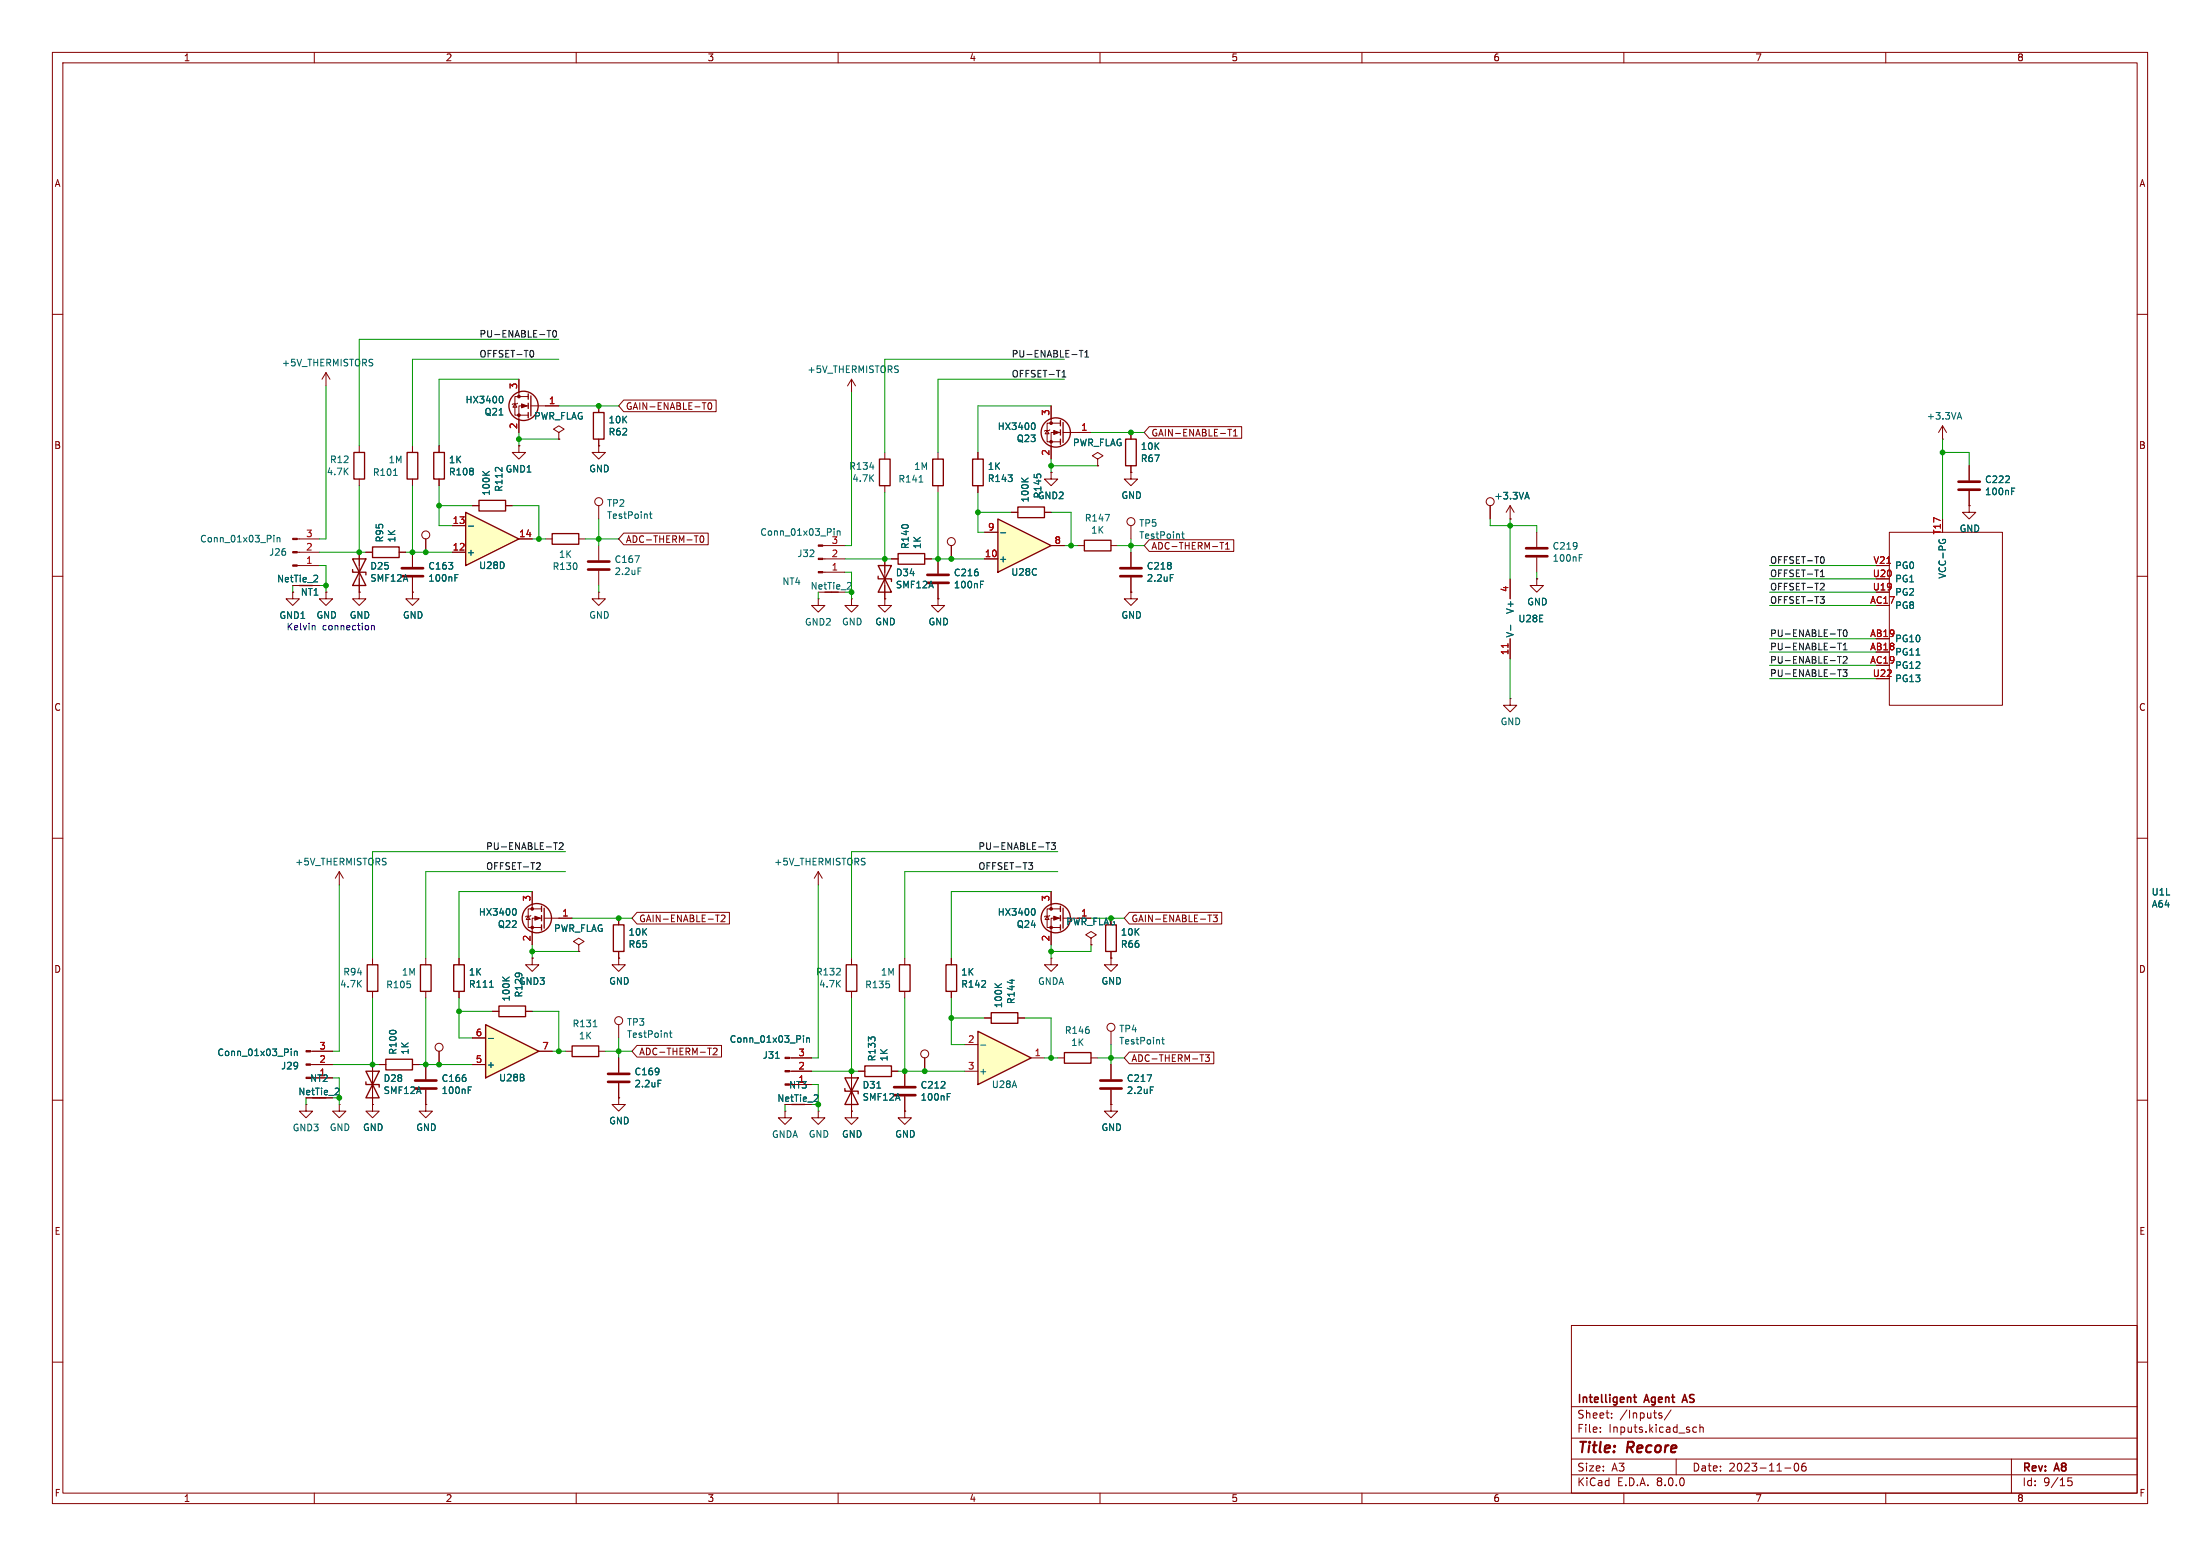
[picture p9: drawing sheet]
<svg xmlns="http://www.w3.org/2000/svg" width="420mm" height="297mm" viewBox="0 0 420 297" stroke-linecap="round" stroke-linejoin="round" font-family="sans-serif">
<g fill="none" stroke="#840000" stroke-width=".19">
<path d="M10 10h400v277h-400zM12 12h396v273h-396zM60 10v2M110 10v2M160 10v2M210 10v2M260 10v2M310 10v2M360 10v2M10 60h2M408 60h2M10 110h2"/>
<path d="M408 110h2M10 160h2M408 160h2M87.6 182.9v1.3M87.6 189.2v1.3M94 193h1.2M100.3 193h1.3M110.5 180.3l1-.6-1-.6-1 .6 1 .6v1.3M110.5 181.6h.1M10 210h2M64.8 210.8v1.3h1.2l-1.2 1.3-1.3-1.3h1.3M64.8 210.8h.1"/>
<path d="M71.1 210.8v1.3h1.3l-1.3 1.3-1.3-1.3h1.3M71.1 210.8h.1M71.1 203.2v7.6M81.3 210.8v1.3h1.2l-1.2 1.3-1.3-1.3h1.3M81.3 210.8h.1M107.9 200.7h1.3M114.3 200.7h1.3M118.1 209.6v1.2h1.3l-1.3 1.3-1.3-1.3h1.3M118.1 209.6h.1M118.1 201.9v2.8M118.1 206.8v2.8M408 210h2"/>
<path d="M10 260h2M300 253h108v32h-108zM408 260h2M300 278.5h108M300 274.5h108M300 268.5h108M305.5 273.2v.2M305.5 272.5v.1M307.7 270.5v.2M307.7 269.8v.1M316.7 270.1l.6 .3-.1 .2-.4 .1M316.7 269.8h.5"/>
<path d="M319 269.1l-1.3 1.9M320 278.5v3M323.2 273.1l.2 .3 .5-.1M323.9 272.5l-.5-.1-.2 .3M324.5 272.5l.2-.1 .4 .1 .1 .9M324.5 271.9v1.5M342.7 279.4l.2-.1a.8 .8 0 0 1 .5 .7 .8 .8 0 0 1-.5 .8 1 1 0 0 1-.2-1.4zM344.7 279.3a.59 .59 0 0 0-.8 .6v.6l.2 .2 .4 .1 .2-.2 .1-.5-.1-.2h-.5l-.3 .2M384 278.5v6.5M60 285v2M110 285v2M160 285v2"/>
<path d="M210 285v2M260 285v2M300 281.5h108M310 285v2M340.7 280.2h1.2M360 285v2M395.5 282.1h-.7l-.1 .7 .2-.1h.5l.2 .2-.1 .5-.2 .2-.6-.2"/>
</g>
<path d="M311.8 266.7h.6M312 266.2v1.3l.4 .2M321.3 267.3h.7M321.6 266.2l-.5 1.5" fill="none" stroke="#840000" stroke-width=".3"/>
<path d="M86.6 184.2h2v5h-2zM95.2 192h5.1v2.1h-5.1zM109.2 199.6h5.1v2.1h-5.1zM69.8 206.5v.5h2.6v.5M69.8 204.5l2.6 5.1h-2.6l2.6-5.1z" fill="none" stroke="#840000" stroke-width=".25"/>
<path d="M93.5 188.4h.7M96 186.5l.7 .7M97.2 186.5l-.7 .5M113.2 196h.8M125.6 206.2h.6" fill="none" stroke="#006464" stroke-width=".19"/>
<path d="M116.1 206.5h4M116.1 205h4" fill="none" stroke="#840000" stroke-width=".51"/>
<path d="M92.7 195.6l10.2 5.1-10.2 5z" fill="#ffffc2"/>
<g fill="none" stroke="#840000" stroke-width=".25">
<path d="M100.8 75.2v1M100.8 77v1M100.8 78.7v1.1M101.3 75.6v3.8M67.6 86.4h2v5h-2zM77.7 86.4h2.1v5h-2.1zM71.1 104.4h5.1v2h-5.1zM167.6 110v.5h2.6v.5M167.6 108l2.6 5h-2.6l2.6-5zM117.1 176.5h2v5.1h-2zM202.4 173v1M202.4 174.8v1"/>
<path d="M202.4 176.5v1M202.9 173.4v3.8M70.1 184.2h2v5h-2zM80.3 184.2h2v5h-2zM92.7 195.6l10.2 5.1-10.2 5zM73.7 202.2h5v2h-5z"/>
<circle cx="99.9" cy="77.5" r="2.79"/>
<circle cx="201.5" cy="175.3" r="2.79"/>
</g>
<g fill="none" stroke="#840000" stroke-width=".19">
<path d="M62.2 71.1l-.7 1.3M62.2 71.1v2.6M62.2 71.1l.8 1.3M98.3 77.1l.4 .6h-.8zM98.8 77l-1 .2M99.1 72.4v3.3M100.8 77.5h-1.7v5.1M100.8 75.7h-2.5v3.5h2.5M101.3 77.5h5.4M68.6 85.1v1.3M68.6 91.4v1.3M78.7 85.1v1.3"/>
<path d="M78.7 91.4v1.3M200.7 90.2v1.2h1.2l-1.2 1.3-1.3-1.3h1.3M200.7 90.2h.1M370.8 83.8h.1M370.8 81.3l-.7 1.3M370.8 81.3v2.5M370.8 81.3l.8 1.3M375.9 96.5v1.3h1.3l-1.3 1.3-1.3-1.3h1.3M375.9 96.5h.1M375.9 88.9v2.8M375.9 93.7v2.8M56.7 105.4h4.3"/>
<path d="M56.7 102.9h4.3M56.7 108h4.3M58.4 111.8h2.6M69.8 105.4h1.3M76.2 105.4h1.3M162.6 114.3v1.3h1.2l-1.2 1.2-1.3-1.2h1.3M162.6 114.3h.1M168.9 114.3v1.3h1.3l-1.3 1.2-1.3-1.2h1.3M168.9 114.3h.1M168.9 106.7v7.6M179.1 114.3v1.3h1.2l-1.2 1.2-1.3-1.2h1.3M179.1 114.3h.1"/>
<path d="M288.3 110.5v3.8M293.4 110.5v1.3h1.2l-1.2 1.2-1.3-1.2h1.3M293.4 110.5h.1M293.4 101.6v2.8M293.4 106.4v2.8M288.3 133.4v1.2h1.3l-1.3 1.3-1.3-1.3h1.3M288.3 133.4h.1M288.3 121.9v3.8M118.1 175.3v1.2M199.9 174.9l.4 .6h-.8zM200.4 174.8l-1 .2M200.7 170.2v3.3"/>
<path d="M202.4 175.3h-1.7v5M202.4 173.5h-2.5v3.5h2.5M202.9 175.3h2.8M71.1 182.9v1.3M71.1 189.2v1.3M81.3 182.9v1.3M81.3 189.2v1.3M90.2 198.1h2.5M101.6 182.9v1.3h1.3l-1.3 1.2-1.3-1.2h1.3M101.6 182.9h.1M118.1 182.9v1.3h1.3l-1.3 1.2-1.3-1.2h1.3M118.1 182.9h.1"/>
<path d="M118.1 181.6v1.3M118.1 195.6v2.5M58.4 210.8v1.3h1.3l-1.3 1.3-1.3-1.3h1.3M58.4 210.8h.1M59.3 203.2h4.2M59.3 200.7h4.2M59.7 205.7h3.8M72.4 203.2h1.3M78.7 203.2h1.3M81.3 203.2v2.8M81.3 208v2.8M90.2 203.2h2.5"/>
<path d="M102.9 200.7h2.5"/>
<circle cx="118.1" cy="194.8" r=".76"/>
</g>
<g fill="none" stroke="#006464" stroke-width=".19">
<path d="M95.7 75.6a.79 .79 0 0 1 0 1.3M373.8 79.6h.6M374.1 78.7l.4 1.3M75.1 90.7h.7M384 93.8h.5M384 93.2h.6M52.3 102.2v.1M52.3 102.6v.8M52.9 102.6v.8M52.9 102.7l.2-.1 .3 .1v.7M60.4 109.8l.2 .2v.3l-.7 .8h.7M288.4 119.3v1"/>
<path d="M301.5 106.5h.4M301.5 105.9h.6M197.3 173.4a.79 .79 0 0 1 0 1.3M93.2 198.2h1M127.8 197.2h.5M128 196.7v1.1l.3 .2M55.6 200.2v.1M55.6 200.6v.9M56.2 200.6v.9M56.2 200.8l.2-.2 .3 .1v.8M64.5 207.7l.2 .2-.1 .3-.7 .8h.8M89.4 208.1h.4"/>
<path d="M89.4 207.5h.6"/>
</g>
<g fill="#840000" stroke="#840000" stroke-width=".19">
<path d="M201.2 174.9l1 .4-1 .3z"/>
<path d="M55.9 102.7h.8v.3h-.8z"/>
<path d="M55.9 105.3h.8v.2h-.8z"/>
<path d="M55.9 107.8h.8v.3h-.8z"/>
<path d="M99.6 77.1l1 .4-1 .4z"/>
<path d="M58.4 200.5h.9v.3h-.9z"/>
<path d="M58.4 203.1h.9v.2h-.9z"/>
<path d="M58.4 205.6h.9v.3h-.9z"/>
<circle cx="200.7" cy="177" r=".25"/>
<circle cx="200.7" cy="173.5" r=".25"/>
<circle cx="99.1" cy="79.2" r=".25"/>
<circle cx="99.1" cy="75.7" r=".25"/>
</g>
<path d="M373.9 93.5h4.1M373.9 91.9h4.1M291.3 106.2h4.1M291.3 104.6h4.1M79.2 207.8h4.1M79.2 206.2h4.1" fill="none" stroke="#840000" stroke-width=".51"/>
<path d="M287.9 122.9v.7" fill="none" stroke="#a90000" stroke-width=".19"/>
<path d="M190.5 99.1l10.2 5-10.2 5.1z" fill="#ffffc2"/>
<g fill="none" stroke="#840000" stroke-width=".25">
<path d="M113.3 78.7h2v5.1h-2zM82.8 86.4h2v5h-2zM91.4 95.5h5.1v2h-5.1zM167.9 87.6h2v5.1h-2zM178.1 87.6h2v5.1h-2zM185.7 87.6h2v5.1h-2zM190.5 99.1l10.2 5-10.2 5.1zM194.3 96.8h5.1v2h-5.1zM202.4 80.3v1M202.4 82v1.1M202.4 83.8v1M202.9 80.6v3.9"/>
<path d="M214.9 83.8h2v5.1h-2zM67.3 108.7v.5h2.5v.5M67.3 106.7l2.5 5.1h-2.5l2.5-5.1zM105.4 101.9h5.1v2h-5.1zM171.4 105.7h5.1v2h-5.1zM207 103.1h5.1v2.1h-5.1zM211.1 176.5h2v5.1h-2zM161.5 184.2h2.1v5h-2.1zM171.7 184.2h2v5h-2zM180.6 184.2h2v5h-2zM189.2 193.3h5.1v2h-5.1zM165.1 203.5h5.1v2h-5.1z"/>
<circle cx="201.5" cy="82.5" r="2.79"/>
</g>
<g fill="none" stroke="#840000" stroke-width=".19">
<path d="M114.3 77.5v1.2M162.6 72.4l-.8 1.3M162.6 72.4v2.5M162.6 72.4l.7 1.3M200.7 77.5v3.3M83.8 85.1v1.3M83.8 91.4v1.3M90.2 96.5h1.2M96.5 96.5h1.3M106.7 82.6l1-.7-1-.6-1 .6 1 .7v1.2M106.7 83.8h.1M114.3 85.1v1.3h1.3l-1.3 1.2-1.3-1.2h1.3"/>
<path d="M114.3 85.1h.1M114.3 83.8v1.3M114.3 96.5v2.6M168.9 86.4v1.2M168.9 92.7v1.3M179.1 86.4v1.2M179.1 92.7v1.3M186.7 86.4v1.2M186.7 92.7v1.3M193 97.8h1.3M199.4 97.8h1.3M199.9 82.2l.4 .6h-.8z"/>
<path d="M200.4 82l-1 .3M202.4 82.6h-1.7v5M202.4 80.8h-2.5v3.5h2.5M202.9 82.6h5.4M209.5 87.6l1.1-.6-1.1-.6-1 .6 1 .6v1.3M209.5 88.9h.1M215.9 90.2v1.2h1.3l-1.3 1.3-1.3-1.3h1.3M215.9 90.2h.1M215.9 82.6v1.2M215.9 88.9v1.3M55.9 113v1.3h1.2l-1.2 1.3-1.3-1.3h1.3M55.9 113h.1"/>
<path d="M62.2 113v1.3h1.3l-1.3 1.3-1.2-1.3h1.2M62.2 113h.1M68.6 113v1.3h1.2l-1.2 1.3-1.3-1.3h1.3M68.6 113h.1M68.6 105.4v7.6M78.7 113v1.3h1.3l-1.3 1.3-1.2-1.3h1.2M78.7 113h.1M78.7 105.4v2.8M78.7 110.2v2.8M81.3 102.9v2.5M104.1 102.9h1.3M110.5 102.9h1.3"/>
<path d="M114.3 113v1.3h1.3l-1.3 1.3-1.3-1.3h1.3M114.3 113h.1M114.3 104.1v2.8M114.3 109v2.8M156.2 114.3v1.3h1.3l-1.3 1.2-1.3-1.2h1.3M156.2 114.3h.1M157.1 106.7h4.2M157.1 104.1h4.2M157.1 109.2h4.2M170.2 106.7h1.2M176.5 106.7h1.3M179.1 106.7v2.8"/>
<path d="M179.1 111.5v2.8M181.6 104.1v2.6M188 106.7h2.5M188 101.6h2.5M200.7 104.1h2.5M205.7 104.1h1.3M212.1 104.1h1.3M215.9 113v1.3h1.3l-1.3 1.3-1.3-1.3h1.3M215.9 113h.1M215.9 100.3v2.6M215.9 105.4v2.8M215.9 110.2v2.8"/>
<path d="M360.7 101.6h21.6v33h-21.6zM156.2 166.4l-.8 1.2M156.2 166.4v2.5M156.2 166.4l.8 1.2M208.3 179.1l1-.7-1-.6-1 .6 1 .7v1.2M162.6 182.9v1.3M162.6 189.2v1.3M172.7 182.9v1.3M172.7 189.2v1.3M181.6 182.9v1.3M181.6 189.2v1.3M188 194.3h1.2"/>
<path d="M194.3 194.3h1.3M200.7 182.9v1.3h1.2l-1.2 1.2-1.3-1.2h1.3M200.7 182.9h.1M208.3 180.3h.1M212.1 182.9v1.3h1.3l-1.3 1.2-1.3-1.2h1.3M212.1 182.9h.1M212.1 181.6v1.3M83.8 200.7v2.5M156.2 212.1v1.3h1.3l-1.3 1.2-1.3-1.2h1.3M156.2 212.1h.1M162.6 212.1v1.3h1.2l-1.2 1.2-1.3-1.2h1.3M162.6 212.1h.1"/>
<path d="M163.8 204.5h1.3M170.2 204.5h1.2M176.5 201.9v2.6M212.1 203.2v2.8M212.1 208v2.8"/>
<circle cx="114.3" cy="95.8" r=".76"/>
<circle cx="215.9" cy="99.6" r=".76"/>
<circle cx="81.3" cy="102.1" r=".76"/>
<circle cx="181.6" cy="103.4" r=".76"/>
<circle cx="83.8" cy="199.9" r=".76"/>
<circle cx="176.5" cy="201.2" r=".76"/>
</g>
<g fill="none" stroke="#006464" stroke-width=".19">
<path d="M92.1 90l.8 .7M93.4 90l-.7 .5M124 98.1h.5M124.2 97.7v1.1l.3 .2M166.1 89.2h.7M175.5 92h.7M195 91.2l.7 .8M196.3 91.2l-.7 .6M197.3 80.7a.79 .79 0 0 1 0 1.3M211 98.2h.8l-.5 1.3M86.9 109.7h.6M86.9 110.3h.4"/>
<path d="M121.2 106.1h.8l-.5 1.3M121.8 108.4h.6M159.2 100.9v.1M159.2 101.3v.9M159.8 101.3v.9M159.8 101.5l.2-.2 .3 .1 .1 .8M162.3 111.2l.2 .2-.1 .3-.7 .7h.8M187.2 111.5h.4M187.2 110.9h.6M191 101.7h1M223.4 109.7h.6M225.6 101.9h.5"/>
<path d="M225.8 101.5v1.1l.3 .2M370.2 103l-.1 .3M370.9 103.2v-.2h.4l.1 .2M365.8 125h.7M189.9 187.8l.8 .7M191.2 187.8l-.7 .5M193.2 186.9v.8M219 205.2h.8l-.5 1.2M219.6 207.5h.6"/>
</g>
<path d="M76.7 110h4.1M76.7 108.5h4.1M112.3 108.7h4M112.3 107.2h4M177 111.3h4.1M177 109.7h4.1M213.9 110h4M213.9 108.5h4M210.1 207.8h4M210.1 206.2h4" fill="none" stroke="#840000" stroke-width=".51"/>
<g fill="#840000" stroke="#840000" stroke-width=".19">
<path d="M201.2 82.2l1 .4-1 .3z"/>
<path d="M156.2 104h.9v.3h-.9z"/>
<path d="M156.2 106.6h.9v.2h-.9z"/>
<path d="M156.2 109.1h.9v.2h-.9z"/>
<circle cx="200.7" cy="84.3" r=".25"/>
<circle cx="200.7" cy="80.8" r=".25"/>
</g>
<path d="M88.9 97.8l10.2 5.1-10.2 5.1z" fill="#ffffc2"/>
<path d="M88.9 97.8l10.2 5.1-10.2 5.1zM161.3 207.8v.5h2.5v.5M161.3 205.7l2.5 5.1h-2.5l2.5-5.1zM203.2 200.9h5.1v2h-5.1z" fill="none" stroke="#840000" stroke-width=".25"/>
<path d="M99.1 85.1v1.3h1.2l-1.2 1.2-1.3-1.2h1.3M99.1 85.1h.1M86.4 105.4h2.5M86.4 100.3h2.5M99.1 102.9h2.5M162.6 204.5v7.6M172.7 212.1v1.3h1.3l-1.3 1.2-1.3-1.2h1.3M172.7 212.1h.1M201.9 201.9h1.3M208.3 201.9h1.2" fill="none" stroke="#840000" stroke-width=".19"/>
<path d="M89.4 100.4h1M167.4 207.7h.7" fill="none" stroke="#006464" stroke-width=".19"/>
<path d="M186.7 196.9l10.1 5-10.1 5.1z" fill="#ffffc2"/>
<g fill="none" stroke="#840000" stroke-width=".25">
<path d="M103.4 173v1M103.4 174.8v1M103.4 176.5v1M103.9 173.4v3.8M186.7 196.9l10.1 5-10.1 5.1z"/>
<circle cx="102.5" cy="175.3" r="2.79"/>
</g>
<g fill="none" stroke="#840000" stroke-width=".19">
<path d="M99.1 72.4v2.5M104.1 77.5h2.6M114.3 77.5v1.2M119.1 76.4h17.6v2.2h-17.6l-1-1.1zM134.1 76.9h.7M135.3 77l.1-.1a.68 .68 0 0 1 .5 .6 .68 .68 0 0 1-.5 .6l-.3-.4zM200.7 77.5v2.5M83.8 85.1v1.3M83.8 91.4v1.3M90.2 96.5h1.2M96.5 96.5h1.3M99.1 85.1h.1"/>
<path d="M99.1 80v2.6M106.7 83.8h.1M114.3 85.1h.1M114.3 83.8v1.3M186.7 86.4v1.2M186.7 92.7v1.3M193 97.8h1.3M199.4 97.8h1.3M200.7 90.2h.1M200.7 85.1v2.5M205.7 82.6h2.6M209.5 88.9h.1"/>
<path d="M215.9 90.2h.1M215.9 82.6v1.2M215.9 88.9v1.3M219.4 81.4h17.6v2.3h-17.6l-1-1.1zM234.4 82h.7M234.7 82v1.2M235.5 83.2h.7M235.5 82.3l.3-.3v1.2M284.5 96.5v2.6M288.3 99.1h.1M288.3 96.5l-.8 1.3M288.3 96.5v2.6"/>
<path d="M288.3 96.5l.8 1.3M375.9 96.5h.1M375.9 88.9v2.8M375.9 93.7v2.8M55.9 113h.1M58.4 111.8h2.6M62.2 113h.1M68.6 113h.1M68.6 105.4v2.6M68.6 110.5v2.5M69.8 105.4h1.3M76.2 105.4h1.3"/>
<path d="M78.7 113h.1M78.7 105.4v2.8M78.7 110.2v2.8M81.3 102.9v2.5M86.4 105.4h2.5M86.4 100.3h2.5M99.1 102.9h2.5M119.1 101.8h16.1v2.2h-16.1l-1-1.1zM132.5 102.3h.8M133.8 102.4l.1-.1a.68 .68 0 0 1 .5 .6 .68 .68 0 0 1-.5 .6l-.3-.4zM168.9 114.3h.1M168.9 106.7v2.5"/>
<path d="M168.9 111.8v2.5M170.2 106.7h1.2M176.5 106.7h1.3M179.1 114.3h.1M179.1 106.7v2.8M179.1 111.5v2.8M181.6 104.1v2.6M188 106.7h2.5M188 101.6h2.5M200.7 104.1h2.5M215.9 113h.1M215.9 105.4v2.8"/>
<path d="M215.9 110.2v2.8M219.4 103h16.1v2.3h-16.1l-1-1.2zM232.9 103.5h.7M234 104.8h.7M234 103.9l.3-.4v1.3M288.3 110.5v3.8M293.4 110.5h.1M288.3 121.9v3.8M64.8 166.4l-.8 1.2M64.8 166.4v2.5M64.8 166.4l.7 1.2M100.8 174.9l.4 .6h-.7z"/>
<path d="M101.3 174.8l-1 .2M101.6 170.2v3.3M103.4 175.3h-1.8v5M103.4 173.5h-2.6v3.5h2.6M103.9 175.3h5.3M118.1 175.3v1.2M121.6 174.1h17.6v2.3h-17.6l-1-1.1zM136.6 174.7h.7M137.7 174.8l.5-.1 .2 .3-.8 .9h.8M200.7 170.2v2.5M200.7 177.8v2.5M215.6 174.1h17.6v2.3h-17.6l-1-1.1z"/>
<path d="M230.6 174.7h.7M231.6 174.7h.8l-.4 .4 .3 .2v.5l-.2 .1-.5-.1M87.6 182.9v1.3M87.6 189.2v1.3M90.2 198.1h2.5M94 193h1.2M100.3 193h1.3M101.6 182.9h.1M110.5 181.6h.1M118.1 182.9h.1M118.1 181.6v1.3M121.6 199.5h16.1v2.3h-16.1l-1-1.1z"/>
<path d="M181.6 182.9v1.3M181.6 189.2v1.3M184.1 199.4h2.6M188 194.3h1.2M194.3 194.3h1.3M208.3 180.3h.1M212.1 182.9h.1M212.1 181.6v1.3M212.1 196.9v2.5M59.7 203.2h3.8M59.7 205.7h3.8M59.7 200.7h3.8"/>
<path d="M71.1 210.8h.1M71.1 203.2v2.5M71.1 208.3v2.5M72.4 203.2h1.3M78.7 203.2h1.3M81.3 210.8h.1M81.3 203.2v2.8M81.3 208v2.8M83.8 200.7v2.5M90.2 203.2h2.5M102.9 200.7h2.5M118.1 209.6h.1"/>
<path d="M118.1 201.9v2.8M118.1 206.8v2.8M135.1 200.1h.7M136.2 200.2l.5-.1 .2 .3-.8 .9h.8M149.9 212.1v1.3h1.2l-1.2 1.2-1.3-1.2h1.3M149.9 212.1h.1M150.7 201.9h4.2M150.7 204.5h4.2M151.1 207h3.8M162.6 212.1h.1M162.6 204.5v2.5M162.6 209.6v2.5"/>
<path d="M163.8 204.5h1.3M170.2 204.5h1.2M172.7 212.1h.1M172.7 204.5v2.8M172.7 209.3v2.8M176.5 201.9v2.6M184.1 204.5h2.6M196.8 201.9h2.6M212.1 210.8v1.3h1.3l-1.3 1.3-1.3-1.3h1.3M212.1 210.8h.1M212.1 203.2v2.8M212.1 208v2.8"/>
<path d="M215.6 200.8h16.1v2.2h-16.1l-1-1.1zM229.1 201.3h.7M230.1 201.3h.8l-.4 .5 .3 .1v.6l-.2 .1-.5-.1"/>
<circle cx="284.5" cy="95.8" r=".76"/>
<circle cx="212.1" cy="196.1" r=".76"/>
</g>
<g fill="none" stroke="#006464" stroke-width=".19">
<path d="M95.7 75.6a.79 .79 0 0 1 0 1.3M92.1 90l.8 .7M93.4 90l-.7 .5M195 91.2l.7 .8M196.3 91.2l-.7 .6M197.3 80.7a.79 .79 0 0 1 0 1.3M291.2 94.9h.6M291.5 94l.4 1.2M384 93.8h.5M384 93.2h.6M60.4 109.8l.2 .2v.3l-.7 .8h.7M86.9 110.3h.4"/>
<path d="M86.9 109.7h.6M89.4 100.4h1M187.2 111.5h.4M187.2 110.9h.6M191 101.7h1M223.4 109.7h.6M288.4 119.3v1M370.2 103l-.1 .3M370.9 103.2v-.2h.4l.1 .2M365.8 125h.7M98.3 173.4a.79 .79 0 0 1 0 1.3M197.3 173.4a.79 .79 0 0 1 0 1.3"/>
<path d="M93.2 198.2h1M93.5 188.4h.7M96 186.5l.7 .7M97.2 186.5l-.7 .5M153.4 197.7v.1M153.4 198.1v.9M154 198.1v.9M154 198.2l.2-.1 .3 .1v.8M187.2 199.5h1M189.9 187.8l.8 .7M191.2 187.8l-.7 .5M193.2 186.9v.8"/>
<path d="M221.8 198.4h.5M222 198v1.1l.3 .2M55.6 200.2v.1M55.6 200.6v.9M56.2 200.6v.9M56.2 200.8l.2-.2 .3 .1v.8M64.5 207.7l.2 .2-.1 .3-.7 .8h.8M89.4 208.1h.4M89.4 207.5h.6M125.6 206.2h.6M148 202h.8M155.9 209l.2 .2v.3l-.7 .7h.7"/>
<path d="M167.4 207.7h.7M180.8 209.3h.5M180.8 208.7h.6M219 205.2h.8l-.5 1.2M219.6 207.5h.6"/>
</g>
<g fill="#840000" stroke="#840000" stroke-width=".19">
<path d="M102.1 174.9l1 .4-1 .3z"/>
<path d="M149.9 201.8h.8v.3h-.8z"/>
<path d="M149.9 204.3h.8v.3h-.8z"/>
<path d="M149.9 206.9h.8v.2h-.8z"/>
<circle cx="101.6" cy="177" r=".25"/>
<circle cx="101.6" cy="173.5" r=".25"/>
</g>
<path d="M170.7 209h4.1M170.7 207.5h4.1" fill="none" stroke="#840000" stroke-width=".51"/>
<g fill="none" stroke="#0f0f0f" stroke-width=".19">
<path d="M101.6 66.9a.79 .79 0 0 1 0 1.3M104.4 63.1h.7M104.8 63.1v1.2M105.6 63.2l.2-.1a.68 .68 0 0 1 .5 .6 .68 .68 0 0 1-.5 .6l-.3-.4zM202.8 72h.7M202.9 71l.2-.3v1.3M206 66.9h.7M206.4 66.9v1.3M207.1 68.2h.7M207.1 67.2l.4-.3v1.3M347.5 113.9h.8l-.5 .5 .4 .1 .1 .4-.3 .2h-.3M347.5 110.1h.8"/>
<path d="M347.7 109.1l.2-.3v1.3M347.7 111.3l.4 .1 .2 .3-.8 .9h.8M348 106.3a.79 .79 0 0 1 0 1.2M350.8 125.3h.7M350.8 122.8h.7M350.8 120.2h.7M350.8 127.8h.7M351.2 120.2v1.3M351.2 122.8v1.2M351.2 125.3v1.3M351.2 127.8v1.3M351.8 127.8h.8l-.4 .5 .4 .2v.5l-.2 .1-.6-.1"/>
<path d="M351.9 125.4l.5-.1 .2 .4-.8 .9h.8M351.9 124h.7M351.9 123.1l.4-.3v1.2M352 120.3l.2-.1a.68 .68 0 0 1 .4 .7 .68 .68 0 0 1-.4 .6l-.3-.5zM102.6 164.7h.4l.2 .3-.8 .9h.8M105.7 160.9h.7M106.1 160.9v1.2M106.8 161l.5-.1 .2 .3-.8 .9h.8M196.3 164.7h.8l-.4 .5 .4 .1v.4l-.2 .2h-.4M199.7 160.9h.7M200 160.9v1.2M200.7 160.9h.8l-.4 .4 .3 .2v.5l-.2 .1-.5-.1"/>
</g>
<path d="M59.8 119.4l.4 .2v.6M70.9 119.5l.2-.1 .3 .1 .1 .7M70.9 119.4v.8" fill="none" stroke="#0000c2" stroke-width=".19"/>
<g fill="none" stroke="#009600" stroke-width=".19">
<path d="M62.2 73.7v29.2h-1.2M99.1 72.4h-15.3v12.7M106.7 77.5h11.4M106.7 68.6h-28v16.5M106.7 64.8h-38.1v20.3M162.6 74.9v29.2h-1.3M200.7 77.5h-14v8.9M203.2 68.6h-34.3v17.8M203.2 72.4h-24.1v14M68.6 92.7v12.7M78.7 92.7v12.7M83.8 92.7v7.6h2.6"/>
<path d="M83.8 96.5h6.4M97.8 96.5h5.1v6.4M99.1 82.6v2.5M99.1 83.8h7.6M114.3 99.1v5M168.9 94v12.7M179.1 94v12.7M186.7 94v7.6h1.3M186.7 97.8h6.3M200.7 87.6v2.6M200.7 88.9h8.8M200.7 97.8h3.8v6.3"/>
<path d="M208.3 82.6h10.1M284.5 99.1v1.2h8.9v1.3M288.3 99.1v11.4M370.8 86.4h5.1v2.5M370.8 83.8v15.3M55.9 111.8v1.2M61 108h1.2v5M61 105.4h8.8M61 111.8h1.2M77.5 105.4h8.9M101.6 102.9h2.5M111.8 102.9h6.3"/>
<path d="M114.3 111.8v1.2M156.2 113v1.3M161.3 113h1.3M161.3 106.7h8.9M161.3 109.2h1.3v5.1M177.8 106.7h10.2M203.2 104.1h2.5M213.4 104.1h5M215.9 102.9v2.5M293.4 109.2v1.3M337.8 113h20.3M337.8 110.5h20.3"/>
<path d="M337.8 115.6h20.3M337.8 108h20.3M288.3 125.7v7.7M337.8 129.5h20.3M337.8 121.9h20.3M337.8 127h20.3M337.8 124.5h20.3M64.8 168.9v31.8h-1.3M101.6 170.2h-14v12.7M107.9 162.6h-36.8v20.3M107.9 166.4h-26.6v16.5M109.2 175.3h11.4"/>
<path d="M156.2 168.9v33h-1.3M200.7 170.2h-19.1v12.7M201.9 162.6h-39.3v20.3M201.9 166.4h-29.2v16.5M208.3 175.3h6.3M71.1 190.5v12.7M81.3 190.5v12.7M87.6 190.5v7.6h2.6M87.6 193h6.4M101.6 181.6h8.9M101.6 180.3v2.6M101.6 193h5.1v7.7"/>
<path d="M118.1 198.1v3.8M162.6 190.5v14M172.7 190.5v14M181.6 190.5v8.9h2.5M181.6 194.3h6.4M195.6 194.3h5.1v7.6M200.7 180.3v2.6M208.3 180.3v1.3h-7.6M212.1 199.4v3.8M58.4 209.6v1.2M63.5 203.2h8.9M63.5 205.7h1.3v5.1"/>
<path d="M63.5 209.6h1.3M80 203.2h10.2M105.4 200.7h2.5M115.6 200.7h5M149.9 210.8v1.3M154.9 207h1.3v5.1M154.9 204.5h8.9M154.9 210.8h1.3M171.4 204.5h12.7M199.4 201.9h2.5M209.5 201.9h5.1"/>
</g>
<path d="M287.9 122.9v.7" fill="none" stroke="#a90000" stroke-width=".19"/>
<g fill="#009600" stroke="#009600" stroke-width=".19">
<circle cx="176.5" cy="204.5" r=".46"/>
<circle cx="162.6" cy="204.5" r=".46"/>
<circle cx="172.7" cy="204.5" r=".46"/>
<circle cx="156.2" cy="210.8" r=".46"/>
<circle cx="99.1" cy="83.8" r=".46"/>
<circle cx="81.3" cy="105.4" r=".46"/>
<circle cx="102.9" cy="102.9" r=".46"/>
<circle cx="83.8" cy="96.5" r=".46"/>
<circle cx="78.7" cy="105.4" r=".46"/>
<circle cx="101.6" cy="181.6" r=".46"/>
<circle cx="118.1" cy="175.3" r=".46"/>
<circle cx="83.8" cy="203.2" r=".46"/>
<circle cx="81.3" cy="203.2" r=".46"/>
<circle cx="71.1" cy="203.2" r=".46"/>
<circle cx="106.7" cy="200.7" r=".46"/>
<circle cx="64.8" cy="209.6" r=".46"/>
<circle cx="118.1" cy="200.7" r=".46"/>
<circle cx="87.6" cy="193" r=".46"/>
<circle cx="68.6" cy="105.4" r=".46"/>
<circle cx="62.2" cy="111.8" r=".46"/>
<circle cx="114.3" cy="102.9" r=".46"/>
<circle cx="114.3" cy="77.5" r=".46"/>
<circle cx="181.6" cy="106.7" r=".46"/>
<circle cx="204.5" cy="104.1" r=".46"/>
<circle cx="186.7" cy="97.8" r=".46"/>
<circle cx="200.7" cy="88.9" r=".46"/>
<circle cx="215.9" cy="104.1" r=".46"/>
<circle cx="215.9" cy="82.6" r=".46"/>
<circle cx="162.6" cy="113" r=".46"/>
<circle cx="168.9" cy="106.7" r=".46"/>
<circle cx="179.1" cy="106.7" r=".46"/>
<circle cx="370.8" cy="86.4" r=".46"/>
<circle cx="288.3" cy="100.3" r=".46"/>
<circle cx="200.7" cy="181.6" r=".46"/>
<circle cx="200.7" cy="201.9" r=".46"/>
<circle cx="181.6" cy="194.3" r=".46"/>
<circle cx="212.1" cy="175.3" r=".46"/>
<circle cx="212.1" cy="201.9" r=".46"/>
</g>
<g font-size="2.8" fill="#840000">
<text x="301" y="277.9">Title:</text>
<text x="310.6" y="277.9">Recore</text>
</g>
<g font-size="2.1" fill="#840000">
<text x="301" y="268.2">Intelligent</text>
<text x="314.1" y="268.2">Agent</text>
<text x="322" y="268.2">AS</text>
<text x="301" y="273.7">File:</text>
<text x="301" y="271">Sheet:</text>
<text x="307.1" y="273.7">Inputs.kicad_sch</text>
<text x="309.2" y="271">/Inputs/</text>
<text x="301" y="281.1">Size:</text>
<text x="307.6" y="281.1">A3</text>
<text x="323" y="281.1">Date:</text>
<text x="330" y="281.1">2023-11-06</text>
<text x="386" y="281.3">Rev:</text>
<text x="392.4" y="281.3">A8</text>
<text x="301" y="283.9">KiCad</text>
<text x="308.7" y="283.9">E.D.A.</text>
<text x="316.3" y="283.9">8.0.0</text>
<text x="386" y="283.9">Id:</text>
<text x="390.1" y="283.9">9/15</text>
</g>
<g font-size="1.8" fill="#840000">
<text x="35" y="11.9">1</text>
<text x="85" y="11.9">2</text>
<text x="135" y="11.9">3</text>
<text x="185" y="11.9">4</text>
<text x="235" y="11.9">5</text>
<text x="285" y="11.9">6</text>
<text x="335" y="11.9">7</text>
<text x="385" y="11.9">8</text>
<text x="10.3" y="35.9">A</text>
<text x="408.3" y="35.9">A</text>
<text x="119.4" y="78.4">GAIN-ENABLE-T0</text>
<text x="219.7" y="83.5">GAIN-ENABLE-T1</text>
<text x="10.3" y="85.9">B</text>
<text x="408.2" y="85.9">B</text>
<text x="119.4" y="103.8">ADC-THERM-T0</text>
<text x="217.4" y="103">TestPoint</text>
<text x="219.7" y="105.1">ADC-THERM-T1</text>
<text x="52.8" y="111.4">NetTie_2</text>
<text x="10.3" y="135.9">C</text>
<text x="408.2" y="135.9">C</text>
<text x="121.9" y="176.2">GAIN-ENABLE-T2</text>
<text x="203.5" y="176.8">PWR_FLAG</text>
<text x="215.9" y="176.2">GAIN-ENABLE-T3</text>
<text x="10.3" y="185.9">D</text>
<text x="408.2" y="185.9">D</text>
<text x="121.9" y="201.6">ADC-THERM-T2</text>
<text x="215.9" y="202.9">ADC-THERM-T3</text>
<text x="56.9" y="209.3">NetTie_2</text>
<text x="148.3" y="210.5">NetTie_2</text>
<text x="10.3" y="235.9">E</text>
<text x="408.3" y="235.9">E</text>
<text x="10.3" y="285.9">F</text>
<text x="35" y="286.9">1</text>
<text x="85" y="286.9">2</text>
<text x="135" y="286.9">3</text>
<text x="185" y="286.9">4</text>
<text x="235" y="286.9">5</text>
<text x="285" y="286.9">6</text>
<text x="335" y="286.9">7</text>
<text x="385" y="286.9">8</text>
<text x="408.3" y="285.9">F</text>
</g>
<g font-size="1.8" fill="#0f0f0f">
<text x="91.4" y="64.5">PU-ENABLE-T0</text>
<text x="91.4" y="68.3">OFFSET-T0</text>
<text x="193" y="68.3">PU-ENABLE-T1</text>
<text x="193" y="72.1">OFFSET-T1</text>
<text x="337.8" y="107.7">OFFSET-T0</text>
<text x="337.8" y="112.8">OFFSET-T2</text>
<text x="337.8" y="110.2">OFFSET-T1</text>
<text x="337.8" y="115.3">OFFSET-T3</text>
<text x="337.8" y="124.2">PU-ENABLE-T1</text>
<text x="337.8" y="121.7">PU-ENABLE-T0</text>
<text x="337.8" y="126.7">PU-ENABLE-T2</text>
<text x="337.8" y="129.3">PU-ENABLE-T3</text>
<text x="92.7" y="162.3">PU-ENABLE-T2</text>
<text x="92.7" y="166.1">OFFSET-T2</text>
<text x="186.7" y="162.3">PU-ENABLE-T3</text>
<text x="186.7" y="166.1">OFFSET-T3</text>
</g>
<g font-size="1.8" fill="#006464">
<text x="53.7" y="70.1">+5V_THERMISTORS</text>
<text x="154" y="71.4">+5V_THERMISTORS</text>
<text x="88.8" y="77.2">HX3400</text>
<text x="92.4" y="79.5">Q21</text>
<text x="101.9" y="80.3">PWR_FLAG</text>
<text x="116.1" y="83.3">R62</text>
<text x="116.1" y="81">10K</text>
<text x="190.4" y="82.3">HX3400</text>
<text x="367.7" y="80.3">+3.3VA</text>
<text x="62.9" y="88.6">R12</text>
<text x="74.1" y="88.6">1M</text>
<text x="85.6" y="88.6">1K</text>
<text x="162" y="89.9">R134</text>
<text x="174.4" y="89.9">1M</text>
<text x="188.5" y="89.9">1K</text>
<text x="194" y="84.6">Q23</text>
<text x="204.7" y="85.4">PWR_FLAG</text>
<text x="217.7" y="88.4">R67</text>
<text x="217.7" y="86.1">10K</text>
<text x="62.3" y="90.9">4.7K</text>
<text x="71.1" y="91">R101</text>
<text x="85.6" y="90.9">R108</text>
<text x="93.7" y="94.7" transform="rotate(-90 93.7 94.7)">100K</text>
<text x="96.1" y="94" transform="rotate(-90 96.1 94)">R112</text>
<text x="96.4" y="90.4">GND1</text>
<text x="112.4" y="90.3">GND</text>
<text x="162.6" y="92.2">4.7K</text>
<text x="171.4" y="92.3">R141</text>
<text x="188.5" y="92.2">R143</text>
<text x="198" y="95.5">GND2</text>
<text x="199" y="95.2" transform="rotate(-90 199 95.2)">R145</text>
<text x="214" y="95.4">GND</text>
<text x="285.2" y="95.5">+3.3VA</text>
<text x="378.9" y="92.4">C222</text>
<text x="378.9" y="94.7">100nF</text>
<text x="115.8" y="96.9">TP2</text>
<text x="115.8" y="99.2">TestPoint</text>
<text x="196.6" y="96" transform="rotate(-90 196.6 96)">100K</text>
<text x="207" y="99.7">R147</text>
<text x="217.4" y="100.7">TP5</text>
<text x="374" y="101.8">GND</text>
<text x="38.1" y="103.7">Conn_01x03_Pin</text>
<text x="51.3" y="106.3">J26</text>
<text x="73.4" y="103.6" transform="rotate(-90 73.4 103.6)">R95</text>
<text x="75.7" y="103.6" transform="rotate(-90 75.7 103.6)">1K</text>
<text x="89" y="106.3">+</text>
<text x="106.6" y="106.7">1K</text>
<text x="117.2" y="107.6">C167</text>
<text x="145" y="102.5">Conn_01x03_Pin</text>
<text x="152.1" y="106.5">J32</text>
<text x="173.7" y="104.9" transform="rotate(-90 173.7 104.9)">R140</text>
<text x="176" y="104.9" transform="rotate(-90 176 104.9)">1K</text>
<text x="190.6" y="107.5">+</text>
<text x="208.2" y="102.1">1K</text>
<text x="296.3" y="105.1">C219</text>
<text x="296.3" y="107.4">100nF</text>
<text x="57.3" y="113.9">NT1</text>
<text x="70.6" y="111.2">SMF12A</text>
<text x="70.6" y="108.9">D25</text>
<text x="81.7" y="108.9">C163</text>
<text x="81.7" y="111.2">100nF</text>
<text x="91.4" y="108.8">U28D</text>
<text x="105.4" y="109">R130</text>
<text x="117.2" y="110">2.2uF</text>
<text x="149.3" y="111.9">NT4</text>
<text x="154.7" y="112.7">NetTie_2</text>
<text x="170.9" y="112.5">SMF12A</text>
<text x="170.9" y="110.2">D34</text>
<text x="182" y="110.2">C216</text>
<text x="182" y="112.5">100nF</text>
<text x="193" y="110.1">U28C</text>
<text x="218.8" y="108.9">C218</text>
<text x="218.8" y="111.2">2.2uF</text>
<text x="361.7" y="113.9">PG2</text>
<text x="361.7" y="111.4">PG1</text>
<text x="361.7" y="108.8">PG0</text>
<text x="371.7" y="110.6" transform="rotate(-90 371.7 110.6)">VCC-PG</text>
<text x="53.2" y="118.3">GND1</text>
<text x="60.3" y="118.3">GND</text>
<text x="66.7" y="118.3">GND</text>
<text x="76.8" y="118.3">GND</text>
<text x="112.4" y="118.3">GND</text>
<text x="153.6" y="119.6">GND2</text>
<text x="160.7" y="119.6">GND</text>
<text x="167" y="119.6">GND</text>
<text x="177.2" y="119.6">GND</text>
<text x="214" y="118.3">GND</text>
<text x="289.2" y="117.3" transform="rotate(-90 289.2 117.3)">V+</text>
<text x="289.8" y="119">U28E</text>
<text x="291.5" y="115.7">GND</text>
<text x="361.7" y="116.4">PG8</text>
<text x="289.2" y="121.8" transform="rotate(-90 289.2 121.8)">V-</text>
<text x="361.7" y="122.8">PG10</text>
<text x="361.7" y="130.4">PG13</text>
<text x="286.4" y="138.6">GND</text>
<text x="56.3" y="165.4">+5V_THERMISTORS</text>
<text x="147.7" y="165.4">+5V_THERMISTORS</text>
<text x="410.7" y="171.1">U1L</text>
<text x="410.7" y="173.4">A64</text>
<text x="91.3" y="175">HX3400</text>
<text x="94.9" y="177.3">Q22</text>
<text x="105.7" y="178.1">PWR_FLAG</text>
<text x="119.9" y="178.8">10K</text>
<text x="190.4" y="175">HX3400</text>
<text x="194" y="177.3">Q24</text>
<text x="206.3" y="175">1</text>
<text x="213.9" y="178.8">10K</text>
<text x="119.9" y="181.1">R65</text>
<text x="213.9" y="181.1">R66</text>
<text x="64.8" y="188.7">4.7K</text>
<text x="65.4" y="186.4">R94</text>
<text x="73.6" y="188.8">R105</text>
<text x="76.6" y="186.4">1M</text>
<text x="89.4" y="188.7">R111</text>
<text x="89.4" y="186.4">1K</text>
<text x="97.5" y="191.3" transform="rotate(-90 97.5 191.3)">100K</text>
<text x="99" y="188.2">GND3</text>
<text x="99.9" y="190.5" transform="rotate(-90 99.9 190.5)">R129</text>
<text x="116.2" y="188.1">GND</text>
<text x="155.7" y="186.4">R132</text>
<text x="156.3" y="188.7">4.7K</text>
<text x="165.1" y="188.8">R135</text>
<text x="168.1" y="186.4">1M</text>
<text x="183.4" y="188.7">R142</text>
<text x="183.4" y="186.4">1K</text>
<text x="193.9" y="191.8" transform="rotate(-90 193.9 191.8)">R144</text>
<text x="198.1" y="188.2">GNDA</text>
<text x="210.2" y="188.1">GND</text>
<text x="109.2" y="196.3">R131</text>
<text x="119.6" y="196">TP3</text>
<text x="191.5" y="192.5" transform="rotate(-90 191.5 192.5)">100K</text>
<text x="203.2" y="197.5">R146</text>
<text x="213.6" y="197.3">TP4</text>
<text x="41.4" y="201.8">Conn_01x03_Pin</text>
<text x="75.9" y="201.4" transform="rotate(-90 75.9 201.4)">R100</text>
<text x="78.2" y="201.4" transform="rotate(-90 78.2 201.4)">1K</text>
<text x="110.4" y="198.6">1K</text>
<text x="119.6" y="198.3">TestPoint</text>
<text x="139.2" y="199.2">Conn_01x03_Pin</text>
<text x="145.5" y="202.3">J31</text>
<text x="167.3" y="202.7" transform="rotate(-90 167.3 202.7)">R133</text>
<text x="169.6" y="202.7" transform="rotate(-90 169.6 202.7)">1K</text>
<text x="204.4" y="199.8">1K</text>
<text x="213.6" y="199.6">TestPoint</text>
<text x="53.6" y="204.3">J29</text>
<text x="59.1" y="206.7">NT2</text>
<text x="60.9" y="205.5">1</text>
<text x="73.1" y="209">SMF12A</text>
<text x="73.1" y="206.7">D28</text>
<text x="84.2" y="206.7">C166</text>
<text x="84.2" y="209">100nF</text>
<text x="92.8" y="204.1">+</text>
<text x="95.2" y="206.6">U28B</text>
<text x="121" y="205.4">C169</text>
<text x="121" y="207.7">2.2uF</text>
<text x="150.5" y="208">NT3</text>
<text x="164.6" y="208">D31</text>
<text x="175.7" y="208">C212</text>
<text x="186.8" y="205.3">+</text>
<text x="189.2" y="207.9">U28A</text>
<text x="215" y="206.7">C217</text>
<text x="215" y="209">2.2uF</text>
<text x="116.2" y="214.8">GND</text>
<text x="164.6" y="210.3">SMF12A</text>
<text x="175.7" y="210.3">100nF</text>
<text x="55.8" y="216.1">GND3</text>
<text x="62.9" y="216.1">GND</text>
<text x="69.2" y="216.1">GND</text>
<text x="79.4" y="216.1">GND</text>
<text x="147.3" y="217.4">GNDA</text>
<text x="154.3" y="217.3">GND</text>
<text x="160.7" y="217.3">GND</text>
<text x="170.8" y="217.3">GND</text>
<text x="210.2" y="216.1">GND</text>
</g>
<g font-size="1.8" fill="#a90000">
<text x="98.8" y="74.4" transform="rotate(-90 98.8 74.4)">3</text>
<text x="104.7" y="77.2">1</text>
<text x="98.8" y="82" transform="rotate(-90 98.8 82)">2</text>
<text x="200.4" y="79.4" transform="rotate(-90 200.4 79.4)">3</text>
<text x="206.3" y="82.3">1</text>
<text x="200.4" y="87.1" transform="rotate(-90 200.4 87.1)">2</text>
<text x="86.3" y="100.1">13</text>
<text x="188.5" y="101.3">9</text>
<text x="58.3" y="107.7">1</text>
<text x="58.3" y="105.2">2</text>
<text x="58.3" y="102.6">3</text>
<text x="86.3" y="105.2">12</text>
<text x="99" y="102.6">14</text>
<text x="158.7" y="106.4">2</text>
<text x="158.7" y="103.9">3</text>
<text x="187.9" y="106.4">10</text>
<text x="201.2" y="103.9">8</text>
<text x="357.6" y="107.7">V21</text>
<text x="370.6" y="102.1" transform="rotate(-90 370.6 102.1)">T17</text>
<text x="158.7" y="109">1</text>
<text x="288" y="113.1" transform="rotate(-90 288 113.1)">4</text>
<text x="357.4" y="112.8">U19</text>
<text x="357.4" y="110.2">U20</text>
<text x="356.9" y="115.3">AC17</text>
<text x="288" y="125.1" transform="rotate(-90 288 125.1)">11</text>
<text x="356.9" y="124.2">AB18</text>
<text x="356.9" y="121.7">AB19</text>
<text x="361.7" y="125.3">PG11</text>
<text x="356.9" y="126.7">AC19</text>
<text x="357.4" y="129.3">U22</text>
<text x="361.7" y="127.9">PG12</text>
<text x="101.3" y="172.2" transform="rotate(-90 101.3 172.2)">3</text>
<text x="200.4" y="172.2" transform="rotate(-90 200.4 172.2)">3</text>
<text x="101.3" y="179.8" transform="rotate(-90 101.3 179.8)">2</text>
<text x="107.2" y="175">1</text>
<text x="200.4" y="179.8" transform="rotate(-90 200.4 179.8)">2</text>
<text x="90.7" y="197.9">6</text>
<text x="60.9" y="202.9">2</text>
<text x="60.9" y="200.4">3</text>
<text x="90.7" y="202.9">5</text>
<text x="103.4" y="200.4">7</text>
<text x="152.3" y="201.7">3</text>
<text x="184.7" y="199.1">2</text>
<text x="197.4" y="201.7">1</text>
<text x="152.3" y="206.8">1</text>
<text x="152.3" y="204.2">2</text>
<text x="184.7" y="204.2">3</text>
</g>
<g font-size="1.8" fill="#0000c2">
<text x="54.6" y="120.4">Kelvin</text>
<text x="61.5" y="120.4">connection</text>
</g>
</svg>
